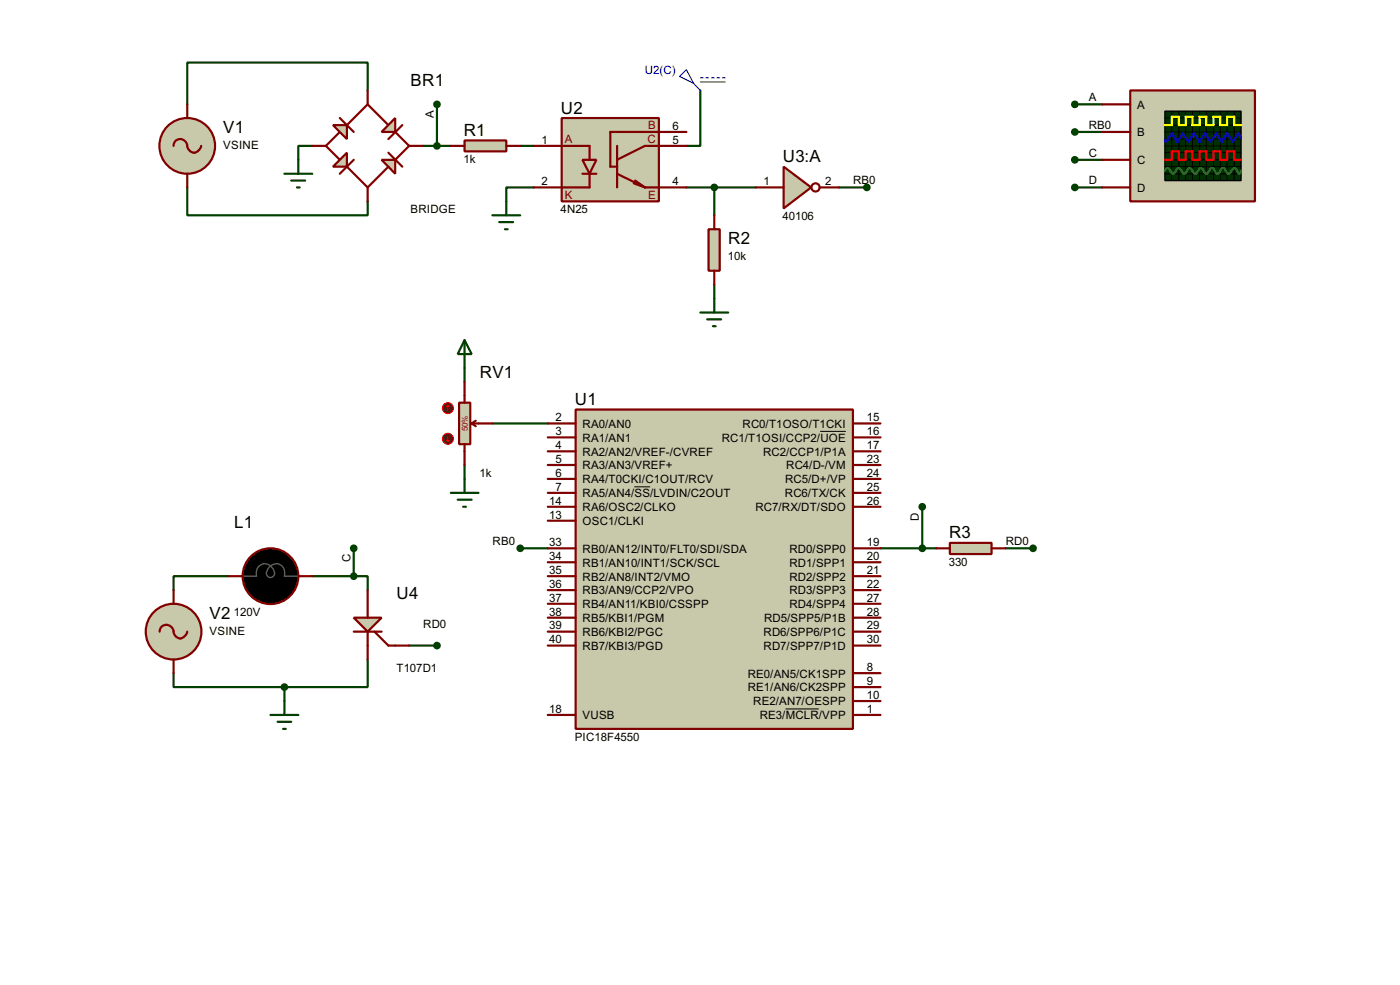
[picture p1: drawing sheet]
<svg xmlns="http://www.w3.org/2000/svg" width="256mm" height="180mm" viewBox="0 0 256 180" stroke-linecap="round" stroke-linejoin="round" font-family="sans-serif">
<g fill="none" stroke="#004000" stroke-width=".4">
<path d="M67.4 16.6v-5.1h-33.1v7.6M80.1 19.1v7.6M128.3 16.6v10.1h-2.5M196.9 19.1h5.1M34.3 34.3v5.1h33.1v-2.5M57.2 26.7h-2.5v2.6M77.5 26.7h5.1M95.3 26.7h2.5M97.8 34.3h-5v2.6M125.8 34.3h12.7M130.9 34.3v5.1M153.7 34.3h5.1"/>
<path d="M196.9 34.3h5.1M196.9 24.2h5.1M196.9 29.3h5.1M130.9 52.1v2.6M85.1 67.4v2.5M90.2 77.5h10.2M85.1 85.1v2.6M169 92.8v7.6M42 105.5h-10.2v2.5M57.2 105.5h7.6M64.8 105.5h2.6v2.5M64.8 100.4v5.1"/>
<path d="M75 118.2h5.1M95.3 100.4h5.1M161.3 100.4h10.2M184.2 100.4h5.1M31.8 123.2v2.6h20.3M52.1 125.8v2.5M67.4 120.7v5.1h-15.3"/>
</g>
<path d="M105.5 75h50.8v58.4h-50.8z" fill="#c8c8aa" stroke="#800000" stroke-width=".4"/>
<g fill="none" stroke="#800000" stroke-width=".4">
<path d="M100.4 77.5h5.1M156.3 77.5h5M100.4 80.1h5.1M100.4 82.6h5.1M100.4 85.1h5.1M100.4 87.7h5.1M100.4 90.2h5.1M100.4 92.8h5.1M100.4 95.3h5.1M156.3 80.1h5M156.3 82.6h5M156.3 85.1h5"/>
<path d="M156.3 87.7h5M156.3 90.2h5M156.3 92.8h5M100.4 100.4h5.1M100.4 102.9h5.1M100.4 105.5h5.1M100.4 108h5.1M100.4 110.5h5.1M100.4 113.1h5.1M100.4 115.6h5.1M100.4 118.2h5.1M156.3 100.4h5"/>
<path d="M156.3 102.9h5M156.3 105.5h5M156.3 108h5M156.3 110.5h5M156.3 113.1h5M156.3 115.6h5M156.3 118.2h5M100.4 130.9h5.1M156.3 130.9h5M156.3 123.2h5M156.3 125.8h5M156.3 128.3h5"/>
</g>
<path d="M150.3 79h4.7M116.2 89.1h2.9M143.9 129.8h6.1" fill="none" stroke="#000" stroke-width=".18"/>
<circle cx="34.3" cy="26.7" r="5.1" fill="#c8c8aa" stroke="#800000" stroke-width=".4"/>
<path d="M34.3 19.1v2.5M31.8 26.7a1.25 1.25 0 0 1 1.3-1.2 1.25 1.25 0 0 1 1.2 1.2 1.28 1.28 0 0 0 1.3 1.3 1.28 1.28 0 0 0 1.3-1.3M34.3 31.8v2.5" fill="none" stroke="#800000" stroke-width=".4"/>
<path d="M69.9 29.3h2.5v2.5z" fill="#c8c8aa" stroke="#800000" stroke-width=".4"/>
<path d="M62.3 21.6l2.5 2.6M62.3 24.2l-2.6 2.5 2.6 2.6M63.6 22.9l3.8-3.8 3.8 3.8M63.6 30.5l3.8 3.8 3.8-3.8M64.8 29.3l-2.5 2.5M71.2 28l2.5 2.5M72.4 24.2l2.6 2.5-2.6 2.6M73.7 22.9l-2.5 2.6" fill="none" stroke="#800000" stroke-width=".4"/>
<g fill="#c8c8aa" stroke="#800000" stroke-width=".4">
<path d="M72.4 21.6v2.6h-2.5z"/>
<path d="M61 22.9h2.6v2.6z"/>
<path d="M61 30.5l2.6-2.5v2.5z"/>
</g>
<path d="M67.4 16.6v2.5M57.2 26.7h2.5M67.4 34.3v2.6M75 26.7h2.5" fill="none" stroke="#800000" stroke-width=".4"/>
<path d="M102.9 21.6h17.8v15.3h-17.8z" fill="#c8c8aa" stroke="#800000" stroke-width=".4"/>
<path d="M106.7 29.3h2.6l-1.3 2.5z" fill="#c8c8aa" stroke="#800000" stroke-width=".4"/>
<path d="M97.8 26.7h10.2v2.6M106.7 31.8h2.6M108 31.8v2.5h-10.2M113.1 26.7v7.6M113.1 31.8l5.1 2.5M116.1 33.6l2.1 .7M116.4 33.1l1.8 1.2M118.2 34.3h7.6M125.8 26.7h-7.6l-5.1 2.6M125.8 24.2h-14v6.3h1.3" fill="none" stroke="#800000" stroke-width=".4"/>
<path d="M85.1 25.7h7.7v2h-7.7z" fill="#c8c8aa" stroke="#800000" stroke-width=".4"/>
<path d="M82.6 26.7h2.5M92.8 26.7h2.5" fill="none" stroke="#800000" stroke-width=".4"/>
<path d="M52.1 31.8h5.1M53.4 33.1h2.5M54.4 34.3h.5M54.7 29.3v2.5M90.2 39.4h5.1M92.8 36.9v2.5M91.5 40.7h2.5M92.5 42h.5" fill="none" stroke="#004000" stroke-width=".4"/>
<path d="M129.8 42h2.1v7.6h-2.1z" fill="#c8c8aa" stroke="#800000" stroke-width=".4"/>
<path d="M130.9 39.4v2.6M130.9 49.6v2.5" fill="none" stroke="#800000" stroke-width=".4"/>
<path d="M124.5 14l1.3-1.2 1.3 2.5zM127.1 15.3l1.2 1.3M128.3 14.3h.5M128.3 15h4.6M129.3 14.3h.5M130.4 14.3h.5M131.4 14.3h.5M132.4 14.3h.5" fill="none" stroke="#0000c0" stroke-width=".2"/>
<path d="M128.3 57.2h5.1M129.6 58.5h2.5M130.6 59.7h.5M130.9 54.7v2.5" fill="none" stroke="#004000" stroke-width=".4"/>
<path d="M143.6 30.5l5 3.8-5 3.9z" fill="#c8c8aa" stroke="#800000" stroke-width=".4"/>
<g fill="none" stroke="#800000" stroke-width=".4">
<path d="M138.5 34.3h5.1M150.2 34.3h3.5"/>
<circle cx="149.4" cy="34.3" r=".75"/>
</g>
<g fill="#004000" stroke="#004000" stroke-width=".4">
<circle cx="130.8" cy="34.3" r=".5"/>
<circle cx="158.8" cy="34.3" r=".5"/>
</g>
<path d="M207.1 16.6h22.8v20.3h-22.8z" fill="#c8c8aa" stroke="#800000" stroke-width=".4"/>
<path d="M213.4 20.4h14v12.7h-14z" fill="#003000" stroke="#000" stroke-width=".25"/>
<g fill="none" stroke="#000" stroke-width=".18">
<path d="M213.4 24.2h14M213.4 21.6h14M213.4 22.9h14M213.4 25.5h14M213.4 28h14M213.4 29.3h14M213.4 30.5h14M213.4 31.8h14M213.4 26.7h14M214.7 20.4v12.7M216 20.4v12.7M217.2 20.4v12.7"/>
<path d="M218.5 20.4v12.7M219.8 20.4v12.7M221 20.4v12.7M222.3 20.4v12.7M223.6 20.4v12.7M224.8 20.4v12.7M226.1 20.4v12.7"/>
</g>
<path d="M213.4 22.9h1.3v-1.5h1.3v1.5h1.2v-1.5h1.3v1.5h1.3v-1.5h1.2v1.5h1.3v-1.5h1.3v1.5h1.2v-1.5h1.3v1.5h1.3" fill="none" stroke="#ff0" stroke-width=".4"/>
<path d="M213.4 29.3h1.3v-1.6h1.3v1.6h1.2v-1.6h1.3v1.6h1.3v-1.6h1.2v1.6h1.3v-1.6h1.3v1.6h1.2v-1.6h1.3v1.6h1.3" fill="none" stroke="#f00" stroke-width=".4"/>
<path d="M227.4 25.2l-.5-.8-1 1.6-1.1-1.6-1 1.6-1-1.6-1 1.6-1-1.6-1 1.6-1.1-1.6-1 1.6-1-1.6-1 1.6-1-1.6-1 1.6-.3-.3" fill="none" stroke="#00f" stroke-width=".4"/>
<path d="M213.4 31.3l.2-.4 .3-.1 .3 .1 .5 .8 .2 .1 .3-.1 .2-.4a.54 .54 0 0 1 .8-.4l.5 .8 .3 .1 .2-.1 .5-.8 .3-.1 .2 .1 .5 .8 .3 .1 .2-.1 .5-.8 .3-.1 .3 .1 .4 .8 .3 .1 .3-.1 .2-.4a.54 .54 0 0 1 .8-.4l.5 .8 .3 .1 .2-.1 .5-.8 .3-.1 .2 .1 .5 .8 .3 .1 .2-.1 .5-.8 .3-.1 .3 .1 .4 .8 .3 .1 .3-.5" fill="none" stroke="#0f0" stroke-width=".4"/>
<path d="M202 19.1h5.1M202 24.2h5.1M202 29.3h5.1M202 34.3h5.1" fill="none" stroke="#800000" stroke-width=".4"/>
<g fill="#004000" stroke="#004000" stroke-width=".4">
<circle cx="80" cy="26.7" r=".5"/>
<circle cx="80" cy="19.1" r=".5"/>
<circle cx="196.9" cy="19.1" r=".5"/>
<circle cx="196.9" cy="24.2" r=".5"/>
<circle cx="95.3" cy="100.4" r=".5"/>
</g>
<circle cx="31.8" cy="115.6" r="5.1" fill="#c8c8aa" stroke="#800000" stroke-width=".4"/>
<path d="M29.3 115.6a1.32 1.32 0 0 1 1.4-1.2 1.32 1.32 0 0 1 1.2 1.5 1.21 1.21 0 0 0 1.1 1 1.21 1.21 0 0 0 1.2-1l.1-.3M31.8 108v2.5M31.8 120.7v2.5" fill="none" stroke="#800000" stroke-width=".4"/>
<path d="M64.8 113.1h5.1l-2.5 2.5z" fill="#c8c8aa" stroke="#800000" stroke-width=".4"/>
<path d="M42 105.5h2.5M54.7 105.5h2.5M64.8 115.6h5.1M67.4 108v5.1M67.4 115.6v5.1M68.6 115.6l2.6 2.6h3.8" fill="none" stroke="#800000" stroke-width=".4"/>
<path d="M49.6 130.9h5.1M50.9 132.1h2.5M51.9 133.4h.5M52.1 128.3v2.6" fill="none" stroke="#004000" stroke-width=".4"/>
<circle cx="49.5" cy="105.5" r="5.1" fill="#000" stroke="#800000" stroke-width=".4"/>
<path d="M44.5 105.5h2.5a1.69 1.69 0 0 1 1.2-2.3 1.69 1.69 0 0 1 2 1.4 .76 .76 0 0 1-.6 1.1 .76 .76 0 0 1-.7-1.1 1.72 1.72 0 0 1 1.2-1.3 1.72 1.72 0 0 1 1.8 .5l.2 1v.7h2.6" fill="none" stroke="#606060" stroke-width=".25"/>
<path d="M46 98.1l1 1.5M49.6 97.3v1.8M53.1 98.1l-1 1.5M43 100.6l1.5 1.1M56.2 100.6l-1.5 1.1" fill="none" stroke="#feffff" stroke-width=".25"/>
<g fill="#004000" stroke="#004000" stroke-width=".4">
<circle cx="52.1" cy="125.8" r=".5"/>
<circle cx="80" cy="118.2" r=".5"/>
<circle cx="64.8" cy="105.5" r=".5"/>
<circle cx="64.8" cy="100.4" r=".5"/>
<circle cx="196.9" cy="34.3" r=".5"/>
</g>
<path d="M84.1 73.7h2.1v7.6h-2.1z" fill="#c8c8aa" stroke="#800000" stroke-width=".4"/>
<path d="M85.1 69.9v3.8M86.4 77.5l.8 .5M86.4 77.5h3.8M87.2 77l-.8 .5M85.1 81.3v3.8" fill="none" stroke="#800000" stroke-width=".4"/>
<circle cx="82" cy="74.7" r="1" fill="#400000" stroke="#f00" stroke-width=".2"/>
<path d="M82.1 74.2l-.3 .3M82.1 74.2l.3 .3M82.1 74.2v1" fill="none" stroke="#f00" stroke-width=".2"/>
<circle cx="82" cy="80.3" r="1" fill="#400000" stroke="#f00" stroke-width=".2"/>
<path d="M82.1 79.8v1M81.8 80.6l.3 .2M82.4 80.6l-.3 .2" fill="none" stroke="#f00" stroke-width=".2"/>
<path d="M85.1 62.3l1.3 2.5h-2.5zM85.1 62.3v5.1M82.6 90.2h5.1M83.9 91.5h2.5M84.9 92.8h.5M85.1 87.7v2.5" fill="none" stroke="#004000" stroke-width=".4"/>
<path d="M174 99.4h7.7v2h-7.7z" fill="#c8c8aa" stroke="#800000" stroke-width=".4"/>
<path d="M171.5 100.4h2.5M181.7 100.4h2.5" fill="none" stroke="#800000" stroke-width=".4"/>
<g fill="#004000" stroke="#004000" stroke-width=".4">
<circle cx="189.2" cy="100.4" r=".5"/>
<circle cx="196.9" cy="29.3" r=".5"/>
<circle cx="168.9" cy="100.4" r=".5"/>
<circle cx="168.9" cy="92.8" r=".5"/>
</g>
<g font-size="3.5">
<text x="75.2" y="15.7">BR1</text>
<text x="102.8" y="20.8">U2</text>
<text x="40.9" y="24.3">V1</text>
<text x="85" y="24.9">R1</text>
<text x="143.4" y="29.7">U3:A</text>
<text x="133.4" y="44.6">R2</text>
<text x="87.9" y="69.1">RV1</text>
<text x="105.3" y="74.1">U1</text>
<text x="42.9" y="96.6">L1</text>
<text x="173.9" y="98.6">R3</text>
<text x="38.4" y="113.2">V2</text>
<text x="72.7" y="109.7">U4</text>
</g>
<text font-size="2.4" fill="#0000c0" x="118.1" y="13.6">U2(C)</text>
<g font-size="2.4">
<text x="79.5" y="21.6" transform="rotate(-90 79.5 21.6)">A</text>
<text x="123.2" y="23.8">6</text>
<text x="199.4" y="18.5">A</text>
<text x="199.4" y="23.6">RB0</text>
<text x="208.3" y="19.9">A</text>
<text x="40.9" y="27.2">VSINE</text>
<text x="84.9" y="29.9">1k</text>
<text x="99.2" y="26.3">1</text>
<text x="123.2" y="26.3">5</text>
<text x="199.4" y="28.6">C</text>
<text x="208.3" y="25">B</text>
<text x="99.2" y="33.9">2</text>
<text x="123.2" y="33.9">4</text>
<text x="139.9" y="33.9">1</text>
<text x="151.2" y="33.9">2</text>
<text x="156.3" y="33.7">RB0</text>
<text x="199.4" y="33.7">D</text>
<text x="208.3" y="30">C</text>
<text x="208.3" y="35.1">D</text>
<text x="75.2" y="39.1">BRIDGE</text>
<text x="102.7" y="39.1">4N25</text>
<text x="143.4" y="40.4">40106</text>
<text x="133.4" y="47.6">10k</text>
<text x="101.8" y="77.1">2</text>
<text x="158.8" y="77.1">15</text>
<text x="101.8" y="79.7">3</text>
<text x="101.8" y="82.2">4</text>
<text x="106.7" y="78.3">RA0/AN0</text>
<text x="106.7" y="80.8">RA1/AN1</text>
<text x="106.7" y="83.4">RA2/AN2/VREF-/CVREF</text>
<text x="132.2" y="80.8">RC1/T1OSI/CCP2/UOE</text>
<text x="136" y="78.3">RC0/T1OSO/T1CKI</text>
<text x="139.8" y="83.4">RC2/CCP1/P1A</text>
<text x="158.8" y="79.7">16</text>
<text x="158.8" y="82.2">17</text>
<text x="87.9" y="87.3">1k</text>
<text x="101.8" y="84.7">5</text>
<text x="101.8" y="87.3">6</text>
<text x="101.8" y="89.8">7</text>
<text x="106.7" y="85.9">RA3/AN3/VREF+</text>
<text x="106.7" y="88.5">RA4/T0CKI/C1OUT/RCV</text>
<text x="143.8" y="88.5">RC5/D+/VP</text>
<text x="144" y="85.9">RC4/D-/VM</text>
<text x="158.8" y="84.7">23</text>
<text x="158.8" y="87.3">24</text>
<text x="158.8" y="89.8">25</text>
<text x="100.6" y="92.4">14</text>
<text x="100.6" y="94.9">13</text>
<text x="106.7" y="91">RA5/AN4/SS/LVDIN/C2OUT</text>
<text x="106.7" y="93.6">RA6/OSC2/CLKO</text>
<text x="138.4" y="93.6">RC7/RX/DT/SDO</text>
<text x="143.8" y="91">RC6/TX/CK</text>
<text x="158.8" y="92.4">26</text>
<text x="168.4" y="95.3" transform="rotate(-90 168.4 95.3)">D</text>
<text x="90.2" y="99.8">RB0</text>
<text x="100.6" y="100">33</text>
<text x="106.7" y="96.1">OSC1/CLKI</text>
<text x="106.7" y="101.2">RB0/AN12/INT0/FLT0/SDI/SDA</text>
<text x="144.6" y="101.2">RD0/SPP0</text>
<text x="158.8" y="100">19</text>
<text x="184.2" y="99.8">RD0</text>
<text x="64.2" y="102.9" transform="rotate(-90 64.2 102.9)">C</text>
<text x="100.6" y="102.5">34</text>
<text x="100.6" y="105.1">35</text>
<text x="100.6" y="107.6">36</text>
<text x="106.7" y="103.7">RB1/AN10/INT1/SCK/SCL</text>
<text x="106.7" y="106.3">RB2/AN8/INT2/VMO</text>
<text x="144.6" y="103.7">RD1/SPP1</text>
<text x="144.6" y="106.3">RD2/SPP2</text>
<text x="158.8" y="102.5">20</text>
<text x="158.8" y="105.1">21</text>
<text x="158.8" y="107.6">22</text>
<text x="173.8" y="103.6">330</text>
<text x="42.9" y="112.7">120V</text>
<text x="100.6" y="110.1">37</text>
<text x="100.6" y="112.7">38</text>
<text x="106.7" y="108.8">RB3/AN9/CCP2/VPO</text>
<text x="106.7" y="111.3">RB4/AN11/KBI0/CSSPP</text>
<text x="106.7" y="113.9">RB5/KBI1/PGM</text>
<text x="140" y="113.9">RD5/SPP5/P1B</text>
<text x="144.6" y="108.8">RD3/SPP3</text>
<text x="144.6" y="111.3">RD4/SPP4</text>
<text x="158.8" y="110.1">27</text>
<text x="158.8" y="112.7">28</text>
<text x="38.4" y="116.2">VSINE</text>
<text x="77.5" y="115">RD0</text>
<text x="100.6" y="115.2">39</text>
<text x="100.6" y="117.8">40</text>
<text x="106.7" y="116.4">RB6/KBI2/PGC</text>
<text x="106.7" y="119">RB7/KBI3/PGD</text>
<text x="139.9" y="116.4">RD6/SPP6/P1C</text>
<text x="139.9" y="119">RD7/SPP7/P1D</text>
<text x="158.8" y="115.2">29</text>
<text x="158.8" y="117.8">30</text>
<text x="72.6" y="122.9">T107D1</text>
<text x="137" y="124">RE0/AN5/CK1SPP</text>
<text x="158.8" y="122.8">8</text>
<text x="158.8" y="125.4">9</text>
<text x="100.6" y="130.5">18</text>
<text x="106.7" y="131.7">VUSB</text>
<text x="137" y="126.6">RE1/AN6/CK2SPP</text>
<text x="138" y="129.1">RE2/AN7/OESPP</text>
<text x="139.2" y="131.7">RE3/MCLR/VPP</text>
<text x="158.8" y="127.9">10</text>
<text x="158.8" y="130.5">1</text>
<text x="105.3" y="135.6">PIC18F4550</text>
</g>
<g font-size="2.4" fill="#800000">
<text x="118.7" y="23.7">B</text>
<text x="103.5" y="26.3">A</text>
<text x="118.6" y="26.3">C</text>
<text x="103.5" y="36.4">K</text>
<text x="118.7" y="36.4">E</text>
</g>
<text font-size="1.7" fill="#c00000" x="85.7" y="79" transform="rotate(-90 85.7 79)">50%</text>
</svg>
